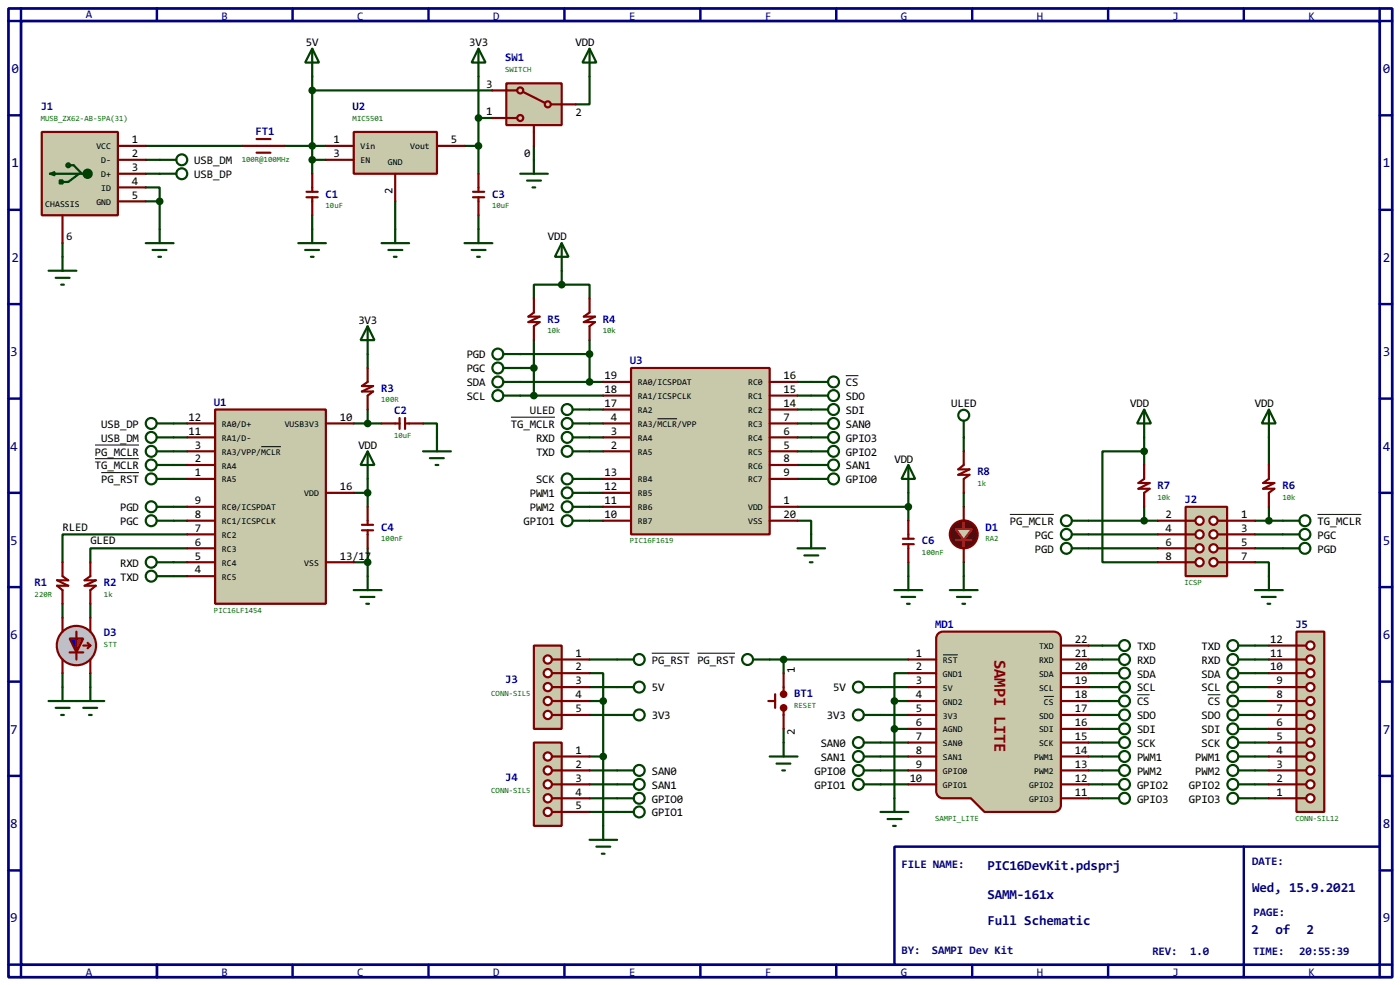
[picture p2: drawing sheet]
<svg xmlns="http://www.w3.org/2000/svg" width="256mm" height="180mm" viewBox="0 0 256 180" stroke-linecap="round" stroke-linejoin="round" font-family="sans-serif">
<path d="M1.6 1.6h253.5v177.3h-253.5zM3.9 3.9h248.9v172.7h-248.9z" fill="none" stroke="#000080" stroke-width=".5"/>
<path d="M3.9 1.6v2.3h-2.3M28.8 1.6v2.3" fill="none" stroke="#000080" stroke-width=".45"/>
<path d="M163.9 155h88.9v21.6h-88.9z" fill="#fff" stroke="#000080" stroke-width=".45"/>
<g fill="none" stroke="#000080" stroke-width=".45">
<path d="M53.6 1.6v2.3M78.5 1.6v2.3M103.4 1.6v2.3M128.3 1.6v2.3M153.2 1.6v2.3M178.1 1.6v2.3M203 1.6v2.3M227.9 1.6v2.3M252.8 1.6v2.3h2.3M1.6 21.1h2.3M1.6 38.4h2.3M252.8 21.1h2.3"/>
<path d="M252.8 38.4h2.3M1.6 55.7h2.3M252.8 55.7h2.3M1.6 73h2.3M252.8 73h2.3M1.6 90.2h2.3M252.8 90.2h2.3M1.6 107.5h2.3M252.8 107.5h2.3M1.6 124.8h2.3M252.8 124.8h2.3M1.6 142h2.3"/>
<path d="M1.6 159.3h2.3M227.9 155v23.9M252.8 142h2.3M252.8 159.3h2.3M1.6 176.6h2.3v2.3M28.8 176.6v2.3M53.6 176.6v2.3M78.5 176.6v2.3M103.4 176.6v2.3M128.3 176.6v2.3M153.2 176.6v2.3M178.1 176.6v2.3"/>
<path d="M203 176.6v2.3M255.1 176.6h-2.3v2.3"/>
</g>
<g fill="none" stroke="#004000" stroke-width=".4">
<path d="M57.2 8.9l1.3 2.6h-2.6zM57.2 8.9v22.9M57.2 16.6h33M87.7 8.9l1.3 2.6h-2.6zM87.7 8.9v22.9M108 8.9l1.3 2.6h-2.6zM108 8.9v10.2h-2.5M26.7 34.3h2.6v2.6M26.7 29.3h5.6M26.7 31.8h5.6M26.7 36.9h2.6M26.7 26.7h17.8"/>
<path d="M29.3 36.9v7.6M52.1 26.7h7.6M57.2 39.4v5.1M57.2 29.3h2.5M72.4 36.9v7.6M85.1 26.7h2.6M87.7 39.4v5.1M87.7 21.6h2.5M97.8 26.7v2.6M8.9 49.6h5.1M10.2 50.9h2.6M11.2 52.1h.5"/>
<path d="M11.5 44.5v5.1M26.7 44.5h5.1M28 45.8h2.5M29 47h.5M54.7 44.5h5M55.9 45.8h2.6M57 47h.5M69.9 44.5h5.1M71.2 45.8h2.5M72.2 47h.5M85.1 44.5h5.1M86.4 45.8h2.6"/>
<path d="M87.4 47h.5M102.9 52.1h-5.1v2.6M102.9 52.1h5.1v2.6M102.9 49.6v2.5M28.8 77.5h5.5M64.8 77.5h5.1M67.4 64.8v2.6M67.4 75v2.5M77.5 77.5h2.6v5.1M95.3 64.8h12.7M95.3 67.4h2.5M95.3 69.9h15.2"/>
<path d="M95.3 72.4h15.2M97.8 62.3v10.1M108 77.5h2.5M108 62.3v7.6M108 75h2.5M146.1 77.5h2.5M146.1 69.9h2.5M146.1 72.4h2.5M146.1 75h2.5M28.8 80.1h5.5M28.8 87.7h5.5M28.8 95.3h5.5"/>
<path d="M28.8 92.8h5.5M28.8 82.6h5.5M28.8 85.1h5.5M34.3 97.8h-22.8v5.1M64.8 90.2h2.6M67.4 87.7v5.1M77.5 82.6h5.1M78.8 83.9h2.5M79.8 85.1h.5M108 80.1h2.5M108 87.7h2.5M108 95.3h2.5"/>
<path d="M108 92.8h2.5M108 82.6h2.5M108 90.2h2.5M146.1 95.3h2.5v2.5M146.1 80.1h2.5M146.1 87.7h2.5M146.1 92.8h20.3M146.1 82.6h2.5M146.1 85.1h2.5M166.4 90.2v5.1M176.6 80.1v2.5M176.6 90.2v2.6"/>
<path d="M199.4 95.3h12.7M199.4 97.8h12.7M209.6 82.6h-7.6v20.3h10.1M209.6 80.1v5M209.6 92.8v2.5M229.9 95.3h5.1M229.9 97.8h5.1M232.5 80.1v5M232.5 92.8v2.5M11.5 110.5v2.6M16.6 110.5v2.6M28.8 105.5h5.5"/>
<path d="M28.8 102.9h5.5M34.3 100.4h-17.7v2.5M64.8 102.9h2.6M67.4 100.4v5.1M166.4 102.9v2.6M176.6 102.9v2.6M199.4 100.4h12.7M199.4 118.2h5.6M229.9 102.9h2.6v2.6M229.9 100.4h5.1M229.9 118.2h2.6M8.9 128.3h10.2"/>
<path d="M10.2 129.6h2.6M11.2 130.9h.5M11.5 123.2v5.1M15.3 129.6h2.5M16.3 130.9h.5M16.6 123.2v5.1M108 123.2h2.5v5.1M108 125.8h5.1M108 130.9h5.1M108 138.5h2.5M108 120.7h5.1M108 128.3h2.5"/>
<path d="M110.5 128.3v22.9M141 120.7h25.4M143.6 120.7v2.5M143.6 133.4v2.5M158.3 125.8h8.1M158.3 130.9h8.1M158.3 135.9h8.1M158.3 138.5h8.1M163.9 128.3v20.3M163.9 133.4h2.5M163.9 128.3h2.5M166.4 123.2h-2.5v5.1"/>
<path d="M199.4 125.8h5.6M199.4 130.9h5.6M199.4 133.4h5.6M199.4 135.9h5.6M199.4 138.5h5.6M199.4 120.7h5.6M199.4 123.2h5.6M199.4 128.3h5.6M229.9 125.8h2.6M229.9 130.9h2.6M229.9 133.4h2.6M229.9 135.9h2.6"/>
<path d="M229.9 138.5h2.6M229.9 120.7h2.6M229.9 123.2h2.6M229.9 128.3h2.6M108 141h5.1M108 143.6h5.1M108 146.1h5.1M108 148.6h5.1M158.3 141h8.1M158.3 143.6h8.1M161.3 148.6h5.1M162.6 149.9h2.6"/>
<path d="M163.6 151.2h.5M199.4 141h5.6M199.4 143.6h5.6M199.4 146.1h5.6M229.9 141h2.6M229.9 143.6h2.6M229.9 146.1h2.6"/>
<circle cx="33.3" cy="29.3" r="1"/>
<circle cx="33.3" cy="31.8" r="1"/>
<circle cx="27.7" cy="77.5" r="1"/>
<circle cx="27.7" cy="95.3" r="1"/>
<circle cx="27.7" cy="87.7" r="1"/>
<circle cx="27.7" cy="92.8" r="1"/>
<circle cx="27.7" cy="82.6" r="1"/>
<circle cx="27.7" cy="85.1" r="1"/>
<circle cx="27.7" cy="80.1" r="1"/>
<circle cx="27.7" cy="102.9" r="1"/>
<circle cx="27.7" cy="105.5" r="1"/>
<circle cx="206" cy="118.2" r="1"/>
<circle cx="157.2" cy="135.9" r="1"/>
<circle cx="157.2" cy="138.5" r="1"/>
<circle cx="157.2" cy="130.9" r="1"/>
<circle cx="157.2" cy="125.8" r="1"/>
<circle cx="206" cy="133.4" r="1"/>
<circle cx="206" cy="135.9" r="1"/>
<circle cx="206" cy="128.3" r="1"/>
<circle cx="206" cy="130.9" r="1"/>
<circle cx="206" cy="138.5" r="1"/>
<circle cx="206" cy="120.7" r="1"/>
<circle cx="206" cy="125.8" r="1"/>
<circle cx="206" cy="123.2" r="1"/>
<circle cx="157.2" cy="143.6" r="1"/>
<circle cx="157.2" cy="141" r="1"/>
<circle cx="206" cy="143.6" r="1"/>
<circle cx="206" cy="141" r="1"/>
<circle cx="206" cy="146.1" r="1"/>
</g>
<path d="M17.4 81.5h8.1M17.4 84h8.1M18.6 86.5h6.9M208.3 127.2h2.3" fill="none" stroke="#000" stroke-width=".18"/>
<path d="M11.5 102.9v2.6l1 .7h-2l2 1h-2l1 .8v2.5M16.6 102.9v2.6l-1.1 .7h2.1l-2.1 1h2.1l-1 .8v2.5" fill="none" stroke="#800000" stroke-width=".4"/>
<circle cx="14" cy="118.2" r="3.6" fill="#c0c0c0" stroke="#800000" stroke-width=".4"/>
<path d="M12.8 119.4h2.5" fill="none" stroke="#800000" stroke-width=".4"/>
<path d="M12.8 116.9h1.2v2.5z" fill="#0000c0" stroke="#800000" stroke-width=".4"/>
<path d="M14 116.9h1.3l-1.3 2.5z" fill="#f00" stroke="#800000" stroke-width=".4"/>
<path d="M11.5 113.1v2.5M14 115.6v1.3M14 119.4v1.3M15.3 118.2h1.3M16.1 117.7l.5 .5M16.6 118.2l-.5 .5M16.6 113.1v2.5M11.5 120.7v2.5M16.6 120.7v2.5" fill="none" stroke="#800000" stroke-width=".4"/>
<path d="M39.4 75h20.3v35.5h-20.3z" fill="#c8c8aa" stroke="#800000" stroke-width=".4"/>
<g fill="none" stroke="#800000" stroke-width=".4">
<path d="M56.2 35.1h2M56.2 36.1h2M57.2 31.8v3.3M57.2 36.1v3.3M86.7 35.1h2M86.7 36.1h2M87.7 31.8v3.3M87.7 36.1v3.3M97.8 54.7v2.5l-1 .8h2.1l-2.1 1h2.1l-1.1 .7v2.6M108 54.7v2.5l-1 .8h2l-2 1h2l-1 .7v2.6M34.3 77.5h5.1M59.7 77.5h5.1"/>
<path d="M67.4 67.4v2.5l-1.1 .8h2.1l-2.1 1h2.1l-1 .7v2.6M69.9 77.5h3.3M73.2 76.5v2M74.2 77.5h3.3M74.2 76.5v2M34.3 80.1h5.1M34.3 87.7h5.1M34.3 97.8h5.1M34.3 95.3h5.1M34.3 92.8h5.1M34.3 82.6h5.1M34.3 85.1h5.1"/>
<path d="M59.7 90.2h5.1M66.3 97.1h2.1M66.3 96.1h2.1M67.4 92.8v3.3M67.4 97.1v3.3M34.3 105.5h5.1M34.3 102.9h5.1M34.3 100.4h5.1M59.7 102.9h5.1"/>
</g>
<path d="M47.9 81.8h3.6" fill="none" stroke="#000" stroke-width=".18"/>
<g fill="#004000" stroke="#004000" stroke-width=".4">
<circle cx="67.3" cy="90.2" r=".5"/>
<circle cx="67.3" cy="102.9" r=".5"/>
<circle cx="57.2" cy="26.7" r=".5"/>
</g>
<path d="M67.4 82.6l1.2 2.5h-2.5zM67.4 82.6v5.1M64.8 108h5.1M66.1 109.3h2.5M67.1 110.5h.5M67.4 105.5v2.5" fill="none" stroke="#004000" stroke-width=".4"/>
<path d="M7.7 24.2h13.9v15.2h-13.9z" fill="#c8c8aa" stroke="#800000" stroke-width=".4"/>
<g fill="none" stroke="#004000" stroke-width=".4">
<path d="M9.2 31.8l.8-.2v.5zM10 31.8h6.1M11 33.1h.5v.5h-.5zM11.2 33.1v.5M12.5 30.3h1l1.5 1.5M14.5 31.8l-2 1.5h-1"/>
<circle cx="12.5" cy="30.3" r=".35"/>
<circle cx="16" cy="31.8" r=".75"/>
<circle cx="16" cy="31.8" r=".5"/>
<circle cx="16.1" cy="31.8" r=".25"/>
</g>
<path d="M11.5 39.4v5.1M21.6 26.7h5.1M21.6 29.3h5.1M21.6 31.8h5.1M21.6 36.9h5.1M21.6 34.3h5.1" fill="none" stroke="#800000" stroke-width=".4"/>
<circle cx="29.2" cy="36.9" r=".5" fill="#004000" stroke="#004000" stroke-width=".4"/>
<path d="M64.8 24.2h15.3v7.6h-15.3z" fill="#c8c8aa" stroke="#800000" stroke-width=".4"/>
<path d="M59.7 26.7h5.1M59.7 29.3h5.1M72.4 31.8v5.1M80.1 26.7h5" fill="none" stroke="#800000" stroke-width=".4"/>
<circle cx="87.6" cy="26.7" r=".5" fill="#004000" stroke="#004000" stroke-width=".4"/>
<path d="M92.8 15.3h10.1v7.6h-10.1z" fill="#c8c8aa" stroke="#800000" stroke-width=".4"/>
<path d="M92.8 16.6h2.5M100.4 19.1h2.5M92.8 21.6h2.5" fill="none" stroke="#800000" stroke-width=".4"/>
<circle cx="95.3" cy="21.6" r=".55" fill="#c8c8aa" stroke="#800000" stroke-width=".4"/>
<path d="M95.3 16.6l5.1 2.5" fill="none" stroke="#800000" stroke-width=".4"/>
<g fill="#c8c8aa" stroke="#800000" stroke-width=".4">
<circle cx="95.3" cy="16.6" r=".55"/>
<circle cx="100.3" cy="19.1" r=".55"/>
</g>
<path d="M90.2 16.6h2.6M102.9 19.1h2.6M90.2 21.6h2.6M97.8 22.9v3.8" fill="none" stroke="#800000" stroke-width=".4"/>
<g fill="#004000" stroke="#004000" stroke-width=".4">
<circle cx="57.2" cy="29.3" r=".5"/>
<circle cx="87.6" cy="21.6" r=".5"/>
<circle cx="57.2" cy="16.6" r=".5"/>
<circle cx="67.3" cy="77.5" r=".5"/>
<circle cx="102.9" cy="52.1" r=".5"/>
</g>
<path d="M95.3 31.8h5.1M96.6 33.1h2.5M97.6 34.3h.5M97.8 29.3v2.5M67.4 59.7l1.2 2.6h-2.5zM67.4 59.7v5.1M102.9 44.5l1.3 2.5h-2.5zM102.9 44.5v5.1" fill="none" stroke="#004000" stroke-width=".4"/>
<path d="M217.2 92.8h7.6v12.7h-7.6z" fill="#c8c8aa" stroke="#800000" stroke-width=".4"/>
<path d="M223.1 95.3h1.7" fill="none" stroke="#800000" stroke-width=".4"/>
<circle cx="222.3" cy="95.3" r=".75" fill="#feffff" stroke="#800000" stroke-width=".4"/>
<path d="M223.1 97.8h1.7" fill="none" stroke="#800000" stroke-width=".4"/>
<circle cx="222.3" cy="97.8" r=".75" fill="#feffff" stroke="#800000" stroke-width=".4"/>
<path d="M223.1 100.4h1.7" fill="none" stroke="#800000" stroke-width=".4"/>
<circle cx="222.3" cy="100.4" r=".75" fill="#feffff" stroke="#800000" stroke-width=".4"/>
<path d="M223.1 102.9h1.7" fill="none" stroke="#800000" stroke-width=".4"/>
<circle cx="222.3" cy="102.9" r=".75" fill="#feffff" stroke="#800000" stroke-width=".4"/>
<path d="M217.2 95.3h1.8" fill="none" stroke="#800000" stroke-width=".4"/>
<circle cx="219.7" cy="95.3" r=".75" fill="#feffff" stroke="#800000" stroke-width=".4"/>
<path d="M217.2 97.8h1.8" fill="none" stroke="#800000" stroke-width=".4"/>
<circle cx="219.7" cy="97.8" r=".75" fill="#feffff" stroke="#800000" stroke-width=".4"/>
<path d="M217.2 100.4h1.8" fill="none" stroke="#800000" stroke-width=".4"/>
<circle cx="219.7" cy="100.4" r=".75" fill="#feffff" stroke="#800000" stroke-width=".4"/>
<path d="M217.2 102.9h1.8" fill="none" stroke="#800000" stroke-width=".4"/>
<circle cx="219.7" cy="102.9" r=".75" fill="#feffff" stroke="#800000" stroke-width=".4"/>
<path d="M209.6 85.1v2.6l-1 .7h2l-2 1.1h2l-1 .7v2.6M212.1 95.3h5.1M212.1 97.8h5.1M224.8 95.3h5.1M224.8 97.8h5.1M232.5 85.1v2.6l-1.1 .7h2.1l-2.1 1.1h2.1l-1 .7v2.6M212.1 102.9h5.1M212.1 100.4h5.1M224.8 102.9h5.1M224.8 100.4h5.1" fill="none" stroke="#800000" stroke-width=".4"/>
<g fill="none" stroke="#004000" stroke-width=".4">
<path d="M92.3 64.8h3M92.3 67.4h3M92.3 69.9h3M92.3 72.4h3M105 77.5h3M148.6 69.9h3.1M148.6 72.4h3.1M148.6 77.5h3.1M148.6 75h3.1M209.6 75l1.3 2.5h-2.6zM209.6 75v5.1M232.5 75l1.2 2.5h-2.5z"/>
<path d="M232.5 75v5.1M105 95.3h3M105 87.7h3M105 80.1h3M105 82.6h3M105 92.8h3M105 90.2h3M148.6 85.1h3.1M148.6 87.7h3.1M148.6 80.1h3.1M148.6 82.6h3.1M196.4 95.3h3"/>
<path d="M196.4 97.8h3M235 95.3h3.1M235 97.8h3.1M196.4 100.4h3M229.9 108h5.1M231.2 109.3h2.5M232.2 110.5h.5M232.5 105.5v2.5M235 100.4h3.1"/>
<circle cx="91.2" cy="72.4" r="1"/>
<circle cx="91.2" cy="64.8" r="1"/>
<circle cx="91.2" cy="69.9" r="1"/>
<circle cx="91.2" cy="67.4" r="1"/>
<circle cx="103.9" cy="77.5" r="1"/>
<circle cx="152.7" cy="77.5" r="1"/>
<circle cx="152.7" cy="72.4" r="1"/>
<circle cx="152.7" cy="69.9" r="1"/>
<circle cx="152.7" cy="75" r="1"/>
<circle cx="103.9" cy="95.3" r="1"/>
<circle cx="103.9" cy="87.7" r="1"/>
<circle cx="103.9" cy="82.6" r="1"/>
<circle cx="103.9" cy="92.8" r="1"/>
<circle cx="103.9" cy="90.2" r="1"/>
<circle cx="103.9" cy="80.1" r="1"/>
<circle cx="152.7" cy="85.1" r="1"/>
<circle cx="152.7" cy="82.6" r="1"/>
<circle cx="152.7" cy="80.1" r="1"/>
<circle cx="152.7" cy="87.7" r="1"/>
<circle cx="195.3" cy="95.3" r="1"/>
<circle cx="195.3" cy="97.8" r="1"/>
<circle cx="239" cy="97.8" r="1"/>
<circle cx="239" cy="95.3" r="1"/>
<circle cx="195.3" cy="100.4" r="1"/>
<circle cx="239" cy="100.4" r="1"/>
</g>
<g fill="#004000" stroke="#004000" stroke-width=".4">
<circle cx="209.6" cy="82.6" r=".5"/>
<circle cx="209.6" cy="95.3" r=".5"/>
<circle cx="232.4" cy="95.3" r=".5"/>
<circle cx="108" cy="64.8" r=".5"/>
<circle cx="97.8" cy="67.4" r=".5"/>
<circle cx="108" cy="69.9" r=".5"/>
<circle cx="97.8" cy="72.4" r=".5"/>
</g>
<path d="M93.6 76.4h8.1M155 68.8h2.3M185 94.2h8.1M241.4 94.2h8" fill="none" stroke="#000" stroke-width=".18"/>
<path d="M115.6 67.4h25.4v30.4h-25.4z" fill="#c8c8aa" stroke="#800000" stroke-width=".4"/>
<g fill="none" stroke="#800000" stroke-width=".4">
<path d="M110.5 69.9h5.1M110.5 72.4h5.1M110.5 75h5.1M110.5 77.5h5.1M141 69.9h5.1M141 72.4h5.1M141 75h5.1M141 77.5h5.1M110.5 82.6h5.1M110.5 80.1h5.1M110.5 92.8h5.1M110.5 95.3h5.1"/>
<path d="M110.5 87.7h5.1M110.5 90.2h5.1M141 82.6h5.1M141 80.1h5.1M141 92.8h5.1M141 95.3h5.1M141 87.7h5.1M141 85.1h5.1"/>
</g>
<path d="M120.5 76.7h3.6M127.8 119.6h6.9" fill="none" stroke="#000" stroke-width=".18"/>
<g fill="none" stroke="#004000" stroke-width=".4">
<path d="M138 120.7h3"/>
<circle cx="136.9" cy="120.7" r="1"/>
</g>
<g fill="#004000" stroke="#004000" stroke-width=".4">
<circle cx="163.8" cy="133.4" r=".5"/>
<circle cx="163.8" cy="128.3" r=".5"/>
</g>
<path d="M171.7 116.1l.7-.4 .4-.1h20.3a1.26 1.26 0 0 1 1.3 1.3v30.5a1.25 1.25 0 0 1-1.3 1.2h-12.7l-2.5-2.5h-5.1a1.27 1.27 0 0 1-1.3-1.3v-27.9z" fill-rule="evenodd" fill="#c8c8aa" stroke="#800000" stroke-width=".4"/>
<g fill="none" stroke="#800000" stroke-width=".4">
<path d="M194.4 118.2h5M140.8 128.3h1.2M142 127.1v2.5M143.6 123.2v3.9M143.6 129.6v3.8M166.4 120.7h5.1M166.4 123.2h5.1M166.4 125.8h5.1M166.4 130.9h5.1M166.4 133.4h5.1M166.4 135.9h5.1M166.4 138.5h5.1"/>
<path d="M166.4 128.3h5.1M194.4 120.7h5M194.4 123.2h5M194.4 125.8h5M194.4 130.9h5M194.4 133.4h5M194.4 135.9h5M194.4 138.5h5M194.4 128.3h5M166.4 141h5.1M166.4 143.6h5.1M194.4 141h5"/>
<path d="M194.4 143.6h5M194.4 146.1h5"/>
</g>
<path d="M172.8 119.9h2.7M191.3 127.5h1.8" fill="none" stroke="#000" stroke-width=".18"/>
<g fill="#800000" stroke="#800000" stroke-width=".4">
<circle cx="143.5" cy="127.1" r=".5"/>
<circle cx="143.5" cy="129.6" r=".5"/>
</g>
<path d="M141 138.5h5.1M142.3 139.8h2.5M143.6 135.9v2.6M143.3 141h.5" fill="none" stroke="#004000" stroke-width=".4"/>
<circle cx="176.5" cy="97.8" r="2.55" fill="#400000" stroke="#800000" stroke-width=".4"/>
<path d="M175.1 96.8h1.5v-1.2v1.2h1.5l-1.5 2.1h1.5h-3h1.5v1.2v-1.2z" fill-rule="evenodd" fill="#c8c8aa" stroke="#f00" stroke-width=".4"/>
<path d="M44.5 26.7h7.6M47 25.5h2.6M47 28h2.6M165.4 99.6h2M165.4 98.6h2M166.4 95.3v3.3M166.4 99.6v3.3M176.6 82.6v2.5l-1 .8h2l-2 1h2l-1 .8v2.5M176.6 92.8v2.5M176.6 100.4v2.5" fill="none" stroke="#800000" stroke-width=".4"/>
<g fill="none" stroke="#004000" stroke-width=".4">
<path d="M105 75h3M176.6 77v3.1M148.6 97.8v2.6M166.4 85.1l1.3 2.6h-2.5zM166.4 85.1v5.1M146.1 100.4h5.1M147.4 101.7h2.5M148.4 102.9h.5M163.9 108h5.1M165.2 109.3h2.5M166.2 110.5h.5M166.4 105.5v2.5"/>
<path d="M174 108h5.1M175.3 109.3h2.6M176.3 110.5h.5M176.6 105.5v2.5"/>
<circle cx="103.9" cy="75" r="1"/>
<circle cx="176.5" cy="76" r="1"/>
</g>
<g fill="#004000" stroke="#004000" stroke-width=".4">
<circle cx="143.5" cy="120.7" r=".5"/>
<circle cx="166.4" cy="92.8" r=".5"/>
</g>
<path d="M97.8 118.2h5.1v15.2h-5.1z" fill="#c8c8aa" stroke="#800000" stroke-width=".4"/>
<path d="M101.1 120.7h1.8" fill="none" stroke="#800000" stroke-width=".4"/>
<circle cx="100.3" cy="120.7" r=".75" fill="#feffff" stroke="#800000" stroke-width=".4"/>
<path d="M101.1 123.2h1.8" fill="none" stroke="#800000" stroke-width=".4"/>
<circle cx="100.3" cy="123.2" r=".75" fill="#feffff" stroke="#800000" stroke-width=".4"/>
<path d="M101.1 125.8h1.8" fill="none" stroke="#800000" stroke-width=".4"/>
<circle cx="100.3" cy="125.8" r=".75" fill="#feffff" stroke="#800000" stroke-width=".4"/>
<path d="M101.1 128.3h1.8" fill="none" stroke="#800000" stroke-width=".4"/>
<circle cx="100.3" cy="128.3" r=".75" fill="#feffff" stroke="#800000" stroke-width=".4"/>
<path d="M101.1 130.9h1.8" fill="none" stroke="#800000" stroke-width=".4"/>
<circle cx="100.3" cy="130.9" r=".75" fill="#feffff" stroke="#800000" stroke-width=".4"/>
<path d="M102.9 120.7h5.1M102.9 123.2h5.1M102.9 125.8h5.1M102.9 128.3h5.1M102.9 130.9h5.1" fill="none" stroke="#800000" stroke-width=".4"/>
<g fill="none" stroke="#004000" stroke-width=".4">
<path d="M113.1 125.8h3M113.1 130.9h3M113.1 120.7h3M113.1 141h3M113.1 143.6h3M113.1 146.1h3M113.1 148.6h3"/>
<circle cx="117.1" cy="120.7" r="1"/>
<circle cx="117.1" cy="130.9" r="1"/>
<circle cx="117.1" cy="125.8" r="1"/>
<circle cx="117.1" cy="141" r="1"/>
<circle cx="117.1" cy="143.6" r="1"/>
<circle cx="117.1" cy="146.1" r="1"/>
<circle cx="117.1" cy="148.6" r="1"/>
</g>
<path d="M119.4 119.6h6.9" fill="none" stroke="#000" stroke-width=".18"/>
<path d="M97.8 135.9h5.1v15.3h-5.1z" fill="#c8c8aa" stroke="#800000" stroke-width=".4"/>
<path d="M101.1 138.5h1.8" fill="none" stroke="#800000" stroke-width=".4"/>
<circle cx="100.3" cy="138.5" r=".75" fill="#feffff" stroke="#800000" stroke-width=".4"/>
<path d="M101.1 141h1.8" fill="none" stroke="#800000" stroke-width=".4"/>
<circle cx="100.3" cy="141" r=".75" fill="#feffff" stroke="#800000" stroke-width=".4"/>
<path d="M101.1 143.6h1.8" fill="none" stroke="#800000" stroke-width=".4"/>
<circle cx="100.3" cy="143.6" r=".75" fill="#feffff" stroke="#800000" stroke-width=".4"/>
<path d="M101.1 146.1h1.8" fill="none" stroke="#800000" stroke-width=".4"/>
<circle cx="100.3" cy="146.1" r=".75" fill="#feffff" stroke="#800000" stroke-width=".4"/>
<path d="M101.1 148.6h1.8" fill="none" stroke="#800000" stroke-width=".4"/>
<circle cx="100.3" cy="148.6" r=".75" fill="#feffff" stroke="#800000" stroke-width=".4"/>
<path d="M102.9 138.5h5.1M102.9 141h5.1M102.9 143.6h5.1M102.9 146.1h5.1M102.9 148.6h5.1" fill="none" stroke="#800000" stroke-width=".4"/>
<path d="M108 153.7h5.1M109.3 155h2.5M110.3 156.3h.5M110.5 151.2v2.5" fill="none" stroke="#004000" stroke-width=".4"/>
<g fill="#004000" stroke="#004000" stroke-width=".4">
<circle cx="110.5" cy="128.3" r=".5"/>
<circle cx="110.5" cy="138.5" r=".5"/>
</g>
<path d="M237.5 115.6h5.1v33h-5.1z" fill="#c8c8aa" stroke="#800000" stroke-width=".4"/>
<path d="M237.5 146.1h1.8" fill="none" stroke="#800000" stroke-width=".4"/>
<circle cx="240" cy="146.1" r=".75" fill="#feffff" stroke="#800000" stroke-width=".4"/>
<path d="M237.5 143.6h1.8" fill="none" stroke="#800000" stroke-width=".4"/>
<circle cx="240" cy="143.6" r=".75" fill="#feffff" stroke="#800000" stroke-width=".4"/>
<path d="M237.5 141h1.8" fill="none" stroke="#800000" stroke-width=".4"/>
<circle cx="240" cy="141" r=".75" fill="#feffff" stroke="#800000" stroke-width=".4"/>
<path d="M237.5 138.5h1.8" fill="none" stroke="#800000" stroke-width=".4"/>
<circle cx="240" cy="138.5" r=".75" fill="#feffff" stroke="#800000" stroke-width=".4"/>
<path d="M237.5 135.9h1.8" fill="none" stroke="#800000" stroke-width=".4"/>
<circle cx="240" cy="135.9" r=".75" fill="#feffff" stroke="#800000" stroke-width=".4"/>
<path d="M237.5 133.4h1.8" fill="none" stroke="#800000" stroke-width=".4"/>
<circle cx="240" cy="133.4" r=".75" fill="#feffff" stroke="#800000" stroke-width=".4"/>
<path d="M237.5 130.9h1.8" fill="none" stroke="#800000" stroke-width=".4"/>
<circle cx="240" cy="130.9" r=".75" fill="#feffff" stroke="#800000" stroke-width=".4"/>
<path d="M237.5 128.3h1.8" fill="none" stroke="#800000" stroke-width=".4"/>
<circle cx="240" cy="128.3" r=".75" fill="#feffff" stroke="#800000" stroke-width=".4"/>
<path d="M237.5 125.8h1.8" fill="none" stroke="#800000" stroke-width=".4"/>
<circle cx="240" cy="125.8" r=".75" fill="#feffff" stroke="#800000" stroke-width=".4"/>
<path d="M237.5 123.2h1.8" fill="none" stroke="#800000" stroke-width=".4"/>
<circle cx="240" cy="123.2" r=".75" fill="#feffff" stroke="#800000" stroke-width=".4"/>
<path d="M237.5 120.7h1.8" fill="none" stroke="#800000" stroke-width=".4"/>
<circle cx="240" cy="120.7" r=".75" fill="#feffff" stroke="#800000" stroke-width=".4"/>
<path d="M237.5 118.2h1.8" fill="none" stroke="#800000" stroke-width=".4"/>
<circle cx="240" cy="118.2" r=".75" fill="#feffff" stroke="#800000" stroke-width=".4"/>
<path d="M232.5 118.2h5M232.5 138.5h5M232.5 135.9h5M232.5 133.4h5M232.5 130.9h5M232.5 128.3h5M232.5 125.8h5M232.5 123.2h5M232.5 120.7h5M232.5 146.1h5M232.5 143.6h5M232.5 141h5" fill="none" stroke="#800000" stroke-width=".4"/>
<g fill="none" stroke="#004000" stroke-width=".4">
<path d="M226.9 118.2h3M226.9 138.5h3M226.9 135.9h3M226.9 133.4h3M226.9 130.9h3M226.9 128.3h3M226.9 125.8h3M226.9 123.2h3M226.9 120.7h3M226.9 146.1h3M226.9 143.6h3M226.9 141h3"/>
<circle cx="225.8" cy="118.2" r="1"/>
<circle cx="225.8" cy="135.9" r="1"/>
<circle cx="225.8" cy="128.3" r="1"/>
<circle cx="225.8" cy="138.5" r="1"/>
<circle cx="225.8" cy="123.2" r="1"/>
<circle cx="225.8" cy="125.8" r="1"/>
<circle cx="225.8" cy="130.9" r="1"/>
<circle cx="225.8" cy="133.4" r="1"/>
<circle cx="225.8" cy="120.7" r="1"/>
<circle cx="225.8" cy="141" r="1"/>
<circle cx="225.8" cy="146.1" r="1"/>
<circle cx="225.8" cy="143.6" r="1"/>
</g>
<path d="M221.3 127.2h2.3" fill="none" stroke="#000" stroke-width=".18"/>
<text font-size="3.7" fill="#800000" x="182.2" y="120.8" transform="rotate(90 182.2 120.8)">SAMPI LITE</text>
<g font-size="3" fill="#000080">
<text x="2.1" y="13.4">0</text>
<text x="253.4" y="13.4">0</text>
<text x="2.1" y="30.7">1</text>
<text x="253.4" y="30.7">1</text>
<text x="2.1" y="47.9">2</text>
<text x="253.4" y="47.9">2</text>
<text x="1.9" y="65.2">3</text>
<text x="253.4" y="65.2">3</text>
<text x="1.9" y="82.5">4</text>
<text x="253.4" y="82.5">4</text>
<text x="1.9" y="99.8">5</text>
<text x="253.4" y="99.8">5</text>
<text x="1.9" y="117">6</text>
<text x="253.4" y="117">6</text>
<text x="1.9" y="134.3">7</text>
<text x="253.4" y="134.3">7</text>
<text x="1.9" y="151.6">8</text>
<text x="253.4" y="151.6">8</text>
<text x="180.9" y="159.2">PIC16DevKit.pdsprj</text>
<text x="180.9" y="164.5">SAMM-161x</text>
<text x="229.4" y="163.3">Wed, 15.9.2021</text>
<text x="1.9" y="168.8">9</text>
<text x="180.9" y="169.4">Full Schematic</text>
<text x="229.2" y="170.9">2</text>
<text x="233.7" y="170.9">of</text>
<text x="239.4" y="170.9">2</text>
<text x="253.4" y="168.8">9</text>
</g>
<g font-size="2.5" fill="#000080">
<text x="15.7" y="3.4">A</text>
<text x="40.6" y="3.6">B</text>
<text x="65.5" y="3.6">C</text>
<text x="90.4" y="3.6">D</text>
<text x="115.3" y="3.6">E</text>
<text x="140.2" y="3.6">F</text>
<text x="165.1" y="3.6">G</text>
<text x="190" y="3.6">H</text>
<text x="214.8" y="3.6">J</text>
<text x="239.7" y="3.6">K</text>
<text x="165.2" y="158.8">FILE NAME:</text>
<text x="229.4" y="158.3">DATE:</text>
<text x="229.7" y="167.7">PAGE:</text>
<text x="15.7" y="178.7">A</text>
<text x="40.6" y="178.7">B</text>
<text x="65.5" y="178.7">C</text>
<text x="90.4" y="178.7">D</text>
<text x="115.3" y="178.7">E</text>
<text x="140.2" y="178.7">F</text>
<text x="165.1" y="178.7">G</text>
<text x="165.2" y="174.6">BY:</text>
<text x="170.7" y="174.6">SAMPI Dev Kit</text>
<text x="190" y="178.7">H</text>
<text x="211.1" y="174.8">REV:</text>
<text x="214.8" y="178.7">J</text>
<text x="218.1" y="174.8">1.0</text>
<text x="229.6" y="174.8">TIME:</text>
<text x="238" y="174.8">20:55:39</text>
<text x="239.7" y="178.7">K</text>
</g>
<g font-size="2.5">
<text x="56.1" y="8.5">5V</text>
<text x="86" y="8.5">3V3</text>
<text x="105.5" y="8.5">VDD</text>
<text x="89.1" y="16.1">3</text>
<text x="89.1" y="21.1">1</text>
<text x="105.5" y="21.2">2</text>
<text x="24.2" y="26.2">1</text>
<text x="24.2" y="28.8">2</text>
<text x="61.1" y="26.2">1</text>
<text x="61.1" y="28.8">3</text>
<text x="82.6" y="26.2">5</text>
<text x="96.1" y="28.8">0</text>
<text x="24.2" y="31.3">3</text>
<text x="24.2" y="33.8">4</text>
<text x="35.6" y="30">USB_DM</text>
<text x="35.6" y="32.6">USB_DP</text>
<text x="71.9" y="35.5" transform="rotate(-90 71.9 35.5)">2</text>
<text x="24.2" y="36.3">5</text>
<text x="12.1" y="44">6</text>
<text x="100.4" y="44">VDD</text>
<text x="65.7" y="59.3">3V3</text>
<text x="85.5" y="65.6">PGD</text>
<text x="85.5" y="68.1">PGC</text>
<text x="85.5" y="70.7">SDA</text>
<text x="110.8" y="69.4">19</text>
<text x="110.8" y="71.9">18</text>
<text x="143.6" y="71.9">15</text>
<text x="143.6" y="69.4">16</text>
<text x="155" y="70.7">CS</text>
<text x="34.6" y="77">12</text>
<text x="62.3" y="77">10</text>
<text x="85.5" y="73.2">SCL</text>
<text x="97.1" y="75.8">ULED</text>
<text x="110.8" y="74.4">17</text>
<text x="111.9" y="77">4</text>
<text x="143.6" y="77">7</text>
<text x="143.6" y="74.4">14</text>
<text x="155" y="75.8">SDI</text>
<text x="155" y="73.2">SDO</text>
<text x="174.3" y="74.5">ULED</text>
<text x="207.1" y="74.5">VDD</text>
<text x="229.9" y="74.5">VDD</text>
<text x="17.4" y="83.4">PG_MCLR</text>
<text x="18.6" y="78.3">USB_DP</text>
<text x="18.6" y="80.8">USB_DM</text>
<text x="34.6" y="79.6">11</text>
<text x="35.7" y="82.1">3</text>
<text x="65.7" y="82.1">VDD</text>
<text x="93.6" y="78.3">TG_MCLR</text>
<text x="98.2" y="83.4">TXD</text>
<text x="98.2" y="80.8">RXD</text>
<text x="111.9" y="82.1">2</text>
<text x="111.9" y="79.6">3</text>
<text x="143.6" y="82.1">5</text>
<text x="143.6" y="79.6">6</text>
<text x="155" y="78.3">SAN0</text>
<text x="155" y="80.8">GPIO3</text>
<text x="155" y="83.4">GPIO2</text>
<text x="17.4" y="85.9">TG_MCLR</text>
<text x="18.6" y="88.5">PG_RST</text>
<text x="35.7" y="87.1">1</text>
<text x="35.7" y="84.6">2</text>
<text x="62.3" y="89.7">16</text>
<text x="98.2" y="88.5">SCK</text>
<text x="110.8" y="87.1">13</text>
<text x="110.8" y="89.7">12</text>
<text x="143.6" y="87.1">9</text>
<text x="143.6" y="84.6">8</text>
<text x="155" y="85.9">SAN1</text>
<text x="155" y="88.5">GPIO0</text>
<text x="163.9" y="84.7">VDD</text>
<text x="22" y="93.6">PGD</text>
<text x="35.7" y="94.8">8</text>
<text x="35.7" y="92.3">9</text>
<text x="97.1" y="93.6">PWM2</text>
<text x="97.1" y="91">PWM1</text>
<text x="110.8" y="94.8">10</text>
<text x="110.8" y="92.3">11</text>
<text x="143.6" y="92.3">1</text>
<text x="143.6" y="94.8">20</text>
<text x="213.5" y="94.8">2</text>
<text x="227.4" y="94.8">1</text>
<text x="11.5" y="97.1">RLED</text>
<text x="16.6" y="99.7">GLED</text>
<text x="22" y="96.1">PGC</text>
<text x="35.7" y="99.9">6</text>
<text x="35.7" y="97.3">7</text>
<text x="95.9" y="96.1">GPIO1</text>
<text x="185" y="96.1">PG_MCLR</text>
<text x="189.6" y="98.6">PGC</text>
<text x="189.6" y="101.2">PGD</text>
<text x="213.5" y="97.3">4</text>
<text x="213.5" y="99.9">6</text>
<text x="227.4" y="97.3">3</text>
<text x="227.4" y="99.9">5</text>
<text x="241.4" y="98.6">PGC</text>
<text x="241.4" y="96.1">TG_MCLR</text>
<text x="241.4" y="101.2">PGD</text>
<text x="22" y="103.7">RXD</text>
<text x="22" y="106.3">TXD</text>
<text x="35.7" y="105">4</text>
<text x="35.7" y="102.4">5</text>
<text x="62.3" y="102.4">13/17</text>
<text x="213.5" y="102.4">8</text>
<text x="227.4" y="102.4">7</text>
<text x="196.9" y="117.7">22</text>
<text x="208.3" y="119">TXD</text>
<text x="220.1" y="119">TXD</text>
<text x="232.7" y="117.7">12</text>
<text x="105.5" y="120.2">1</text>
<text x="105.5" y="122.7">2</text>
<text x="105.5" y="125.3">3</text>
<text x="119.4" y="121.5">PG_RST PG_RST</text>
<text x="145.6" y="123.2" transform="rotate(-90 145.6 123.2)">1</text>
<text x="167.8" y="120.2">1</text>
<text x="167.8" y="122.7">2</text>
<text x="167.8" y="125.3">3</text>
<text x="196.9" y="120.2">21</text>
<text x="196.9" y="125.3">19</text>
<text x="196.9" y="122.7">20</text>
<text x="208.3" y="124">SDA</text>
<text x="208.3" y="121.5">RXD</text>
<text x="220.1" y="124">SDA</text>
<text x="220.1" y="121.5">RXD</text>
<text x="232.7" y="122.7">10</text>
<text x="232.7" y="120.2">11</text>
<text x="233.9" y="125.3">9</text>
<text x="105.5" y="127.8">4</text>
<text x="105.5" y="130.4">5</text>
<text x="119.4" y="126.6">5V</text>
<text x="119.4" y="131.7">3V3</text>
<text x="151.5" y="131.7">3V3</text>
<text x="152.7" y="126.6">5V</text>
<text x="167.8" y="130.4">5</text>
<text x="167.8" y="127.8">4</text>
<text x="196.9" y="130.4">17</text>
<text x="196.9" y="127.8">18</text>
<text x="208.3" y="129.1">CS</text>
<text x="208.3" y="131.7">SDO</text>
<text x="208.3" y="126.6">SCL</text>
<text x="220.1" y="131.7">SDO</text>
<text x="220.1" y="126.6">SCL</text>
<text x="221.3" y="129.1">CS</text>
<text x="233.9" y="130.4">7</text>
<text x="233.9" y="127.8">8</text>
<text x="105.5" y="138">1</text>
<text x="145.6" y="134.6" transform="rotate(-90 145.6 134.6)">2</text>
<text x="150.4" y="136.7">SAN0</text>
<text x="167.8" y="132.9">6</text>
<text x="167.8" y="135.4">7</text>
<text x="167.8" y="138">8</text>
<text x="196.9" y="135.4">15</text>
<text x="196.9" y="132.9">16</text>
<text x="196.9" y="138">14</text>
<text x="208.3" y="134.2">SDI</text>
<text x="208.3" y="136.7">SCK</text>
<text x="220.1" y="136.7">SCK</text>
<text x="220.1" y="134.2">SDI</text>
<text x="233.9" y="138">4</text>
<text x="233.9" y="135.4">5</text>
<text x="233.9" y="132.9">6</text>
<text x="105.5" y="140.5">2</text>
<text x="105.5" y="143.1">3</text>
<text x="119.4" y="141.8">SAN0</text>
<text x="149.2" y="141.8">GPIO0</text>
<text x="150.4" y="139.3">SAN1</text>
<text x="166.7" y="143.1">10</text>
<text x="167.8" y="140.5">9</text>
<text x="196.9" y="140.5">13</text>
<text x="196.9" y="143.1">12</text>
<text x="208.3" y="141.8">PWM2</text>
<text x="208.3" y="139.3">PWM1</text>
<text x="219" y="141.8">PWM2</text>
<text x="219" y="139.3">PWM1</text>
<text x="233.9" y="143.1">2</text>
<text x="233.9" y="140.5">3</text>
<text x="105.5" y="145.6">4</text>
<text x="105.5" y="148.1">5</text>
<text x="119.4" y="144.4">SAN1</text>
<text x="119.4" y="146.9">GPIO0</text>
<text x="119.4" y="149.4">GPIO1</text>
<text x="149.2" y="144.4">GPIO1</text>
<text x="196.9" y="145.6">11</text>
<text x="208.3" y="146.9">GPIO3</text>
<text x="208.3" y="144.4">GPIO2</text>
<text x="217.8" y="146.9">GPIO3</text>
<text x="217.8" y="144.4">GPIO2</text>
<text x="233.9" y="145.6">1</text>
</g>
<g font-size="2.5" fill="#0000c0">
<text x="92.6" y="11.3">SW1</text>
<text x="7.5" y="20.1">J1</text>
<text x="64.6" y="20.1">U2</text>
<text x="46.8" y="24.7">FT1</text>
<text x="59.7" y="36.2">C1</text>
<text x="90.2" y="36.2">C3</text>
<text x="100.3" y="59.1">R5</text>
<text x="110.5" y="59.1">R4</text>
<text x="69.9" y="71.8">R3</text>
<text x="115.4" y="66.7">U3</text>
<text x="39.2" y="74.3">U1</text>
<text x="72.2" y="75.8">C2</text>
<text x="179.1" y="87">R8</text>
<text x="212.1" y="89.5">R7</text>
<text x="235" y="89.5">R6</text>
<text x="217" y="92.1">J2</text>
<text x="69.9" y="97.2">C4</text>
<text x="168.9" y="99.7">C6</text>
<text x="180.6" y="97.2">D1</text>
<text x="6.3" y="107.3">R1</text>
<text x="19.1" y="107.3">R2</text>
<text x="19.1" y="116.4">D3</text>
<text x="171.3" y="114.9">MD1</text>
<text x="237.3" y="114.9">J5</text>
<text x="92.6" y="125.1">J3</text>
<text x="145.5" y="127.6">BT1</text>
<text x="92.6" y="142.9">J4</text>
</g>
<g font-size="1.9">
<text x="17.7" y="27.3">VCC</text>
<text x="18.6" y="29.9">D-</text>
<text x="66.1" y="27.3">Vin</text>
<text x="66.1" y="29.9">EN</text>
<text x="75.2" y="27.3">Vout</text>
<text x="18.6" y="32.5">D+</text>
<text x="18.6" y="34.9">ID</text>
<text x="71.1" y="30.2">GND</text>
<text x="8.3" y="37.8">CHASSIS</text>
<text x="17.7" y="37.5">GND</text>
<text x="116.9" y="70.6">RA0/ICSPDAT</text>
<text x="137.1" y="70.6">RC0</text>
<text x="116.9" y="73">RA1/ICSPCLK</text>
<text x="116.9" y="75.6">RA2</text>
<text x="137.1" y="75.6">RC2</text>
<text x="137.1" y="73">RC1</text>
<text x="40.7" y="78.2">RA0/D+</text>
<text x="40.7" y="80.7">RA1/D-</text>
<text x="40.7" y="83.3">RA3/VPP/MCLR</text>
<text x="52.2" y="78.2">VUSB3V3</text>
<text x="116.9" y="83.3">RA5</text>
<text x="116.9" y="78.2">RA3/MCLR/VPP</text>
<text x="116.9" y="80.7">RA4</text>
<text x="137.1" y="83.3">RC5</text>
<text x="137.1" y="80.7">RC4</text>
<text x="137.1" y="78.2">RC3</text>
<text x="40.7" y="88.3">RA5</text>
<text x="40.7" y="85.7">RA4</text>
<text x="116.9" y="88.3">RB4</text>
<text x="137.1" y="88.3">RC7</text>
<text x="137.1" y="85.7">RC6</text>
<text x="40.7" y="96">RC1/ICSPCLK</text>
<text x="40.7" y="93.4">RC0/ICSPDAT</text>
<text x="55.8" y="90.8">VDD</text>
<text x="116.9" y="96">RB7</text>
<text x="116.9" y="90.8">RB5</text>
<text x="116.9" y="93.4">RB6</text>
<text x="137.1" y="93.4">VDD</text>
<text x="137.1" y="96">VSS</text>
<text x="40.7" y="101">RC3</text>
<text x="40.7" y="98.5">RC2</text>
<text x="40.7" y="106.1">RC5</text>
<text x="40.7" y="103.6">RC4</text>
<text x="55.8" y="103.6">VSS</text>
<text x="190.4" y="118.8">TXD</text>
<text x="172.8" y="121.4">RST</text>
<text x="172.8" y="123.9">GND1</text>
<text x="190.4" y="121.4">RXD</text>
<text x="190.4" y="123.9">SDA</text>
<text x="172.8" y="126.4">5V</text>
<text x="172.8" y="131.5">3V3</text>
<text x="172.8" y="129">GND2</text>
<text x="190.4" y="126.4">SCL</text>
<text x="190.4" y="131.5">SDO</text>
<text x="191.3" y="129">CS</text>
<text x="172.8" y="134.1">AGND</text>
<text x="172.8" y="136.6">SAN0</text>
<text x="190.4" y="136.6">SCK</text>
<text x="190.4" y="134.1">SDI</text>
<text x="172.8" y="139.1">SAN1</text>
<text x="172.8" y="141.7">GPIO0</text>
<text x="189.4" y="141.7">PWM2</text>
<text x="189.4" y="139.1">PWM1</text>
<text x="172.8" y="144.2">GPIO1</text>
<text x="188.6" y="144.2">GPIO2</text>
<text x="188.6" y="146.8">GPIO3</text>
</g>
<g font-size="1.7" fill="#008000">
<text x="92.6" y="13.2">SWITCH</text>
<text x="7.5" y="22.1">MUSB_ZX62-AB-5PA(31)</text>
<text x="64.6" y="22.1">MIC5501</text>
<text x="44.3" y="29.6">100R@100MHz</text>
<text x="59.7" y="38.1">10uF</text>
<text x="90.2" y="38.1">10uF</text>
<text x="100.3" y="61">10k</text>
<text x="110.5" y="61">10k</text>
<text x="69.9" y="73.7">100R</text>
<text x="72.2" y="80.2">10uF</text>
<text x="179.1" y="88.9">1k</text>
<text x="212.1" y="91.5">10k</text>
<text x="235" y="91.5">10k</text>
<text x="69.9" y="99.1">100nF</text>
<text x="115.4" y="99.5">PIC16F1619</text>
<text x="168.9" y="101.6">100nF</text>
<text x="180.6" y="99.1">RA2</text>
<text x="217" y="107.1">ICSP</text>
<text x="6.3" y="109.3">220R</text>
<text x="19.1" y="109.3">1k</text>
<text x="39.2" y="112.2">PIC16LF1454</text>
<text x="19.1" y="118.4">STT</text>
<text x="90" y="127.4">CONN-SIL5</text>
<text x="145.5" y="129.6">RESET</text>
<text x="90" y="145.2">CONN-SIL5</text>
<text x="171.3" y="150.3">SAMPI_LITE</text>
<text x="237.3" y="150.3">CONN-SIL12</text>
</g>
</svg>
